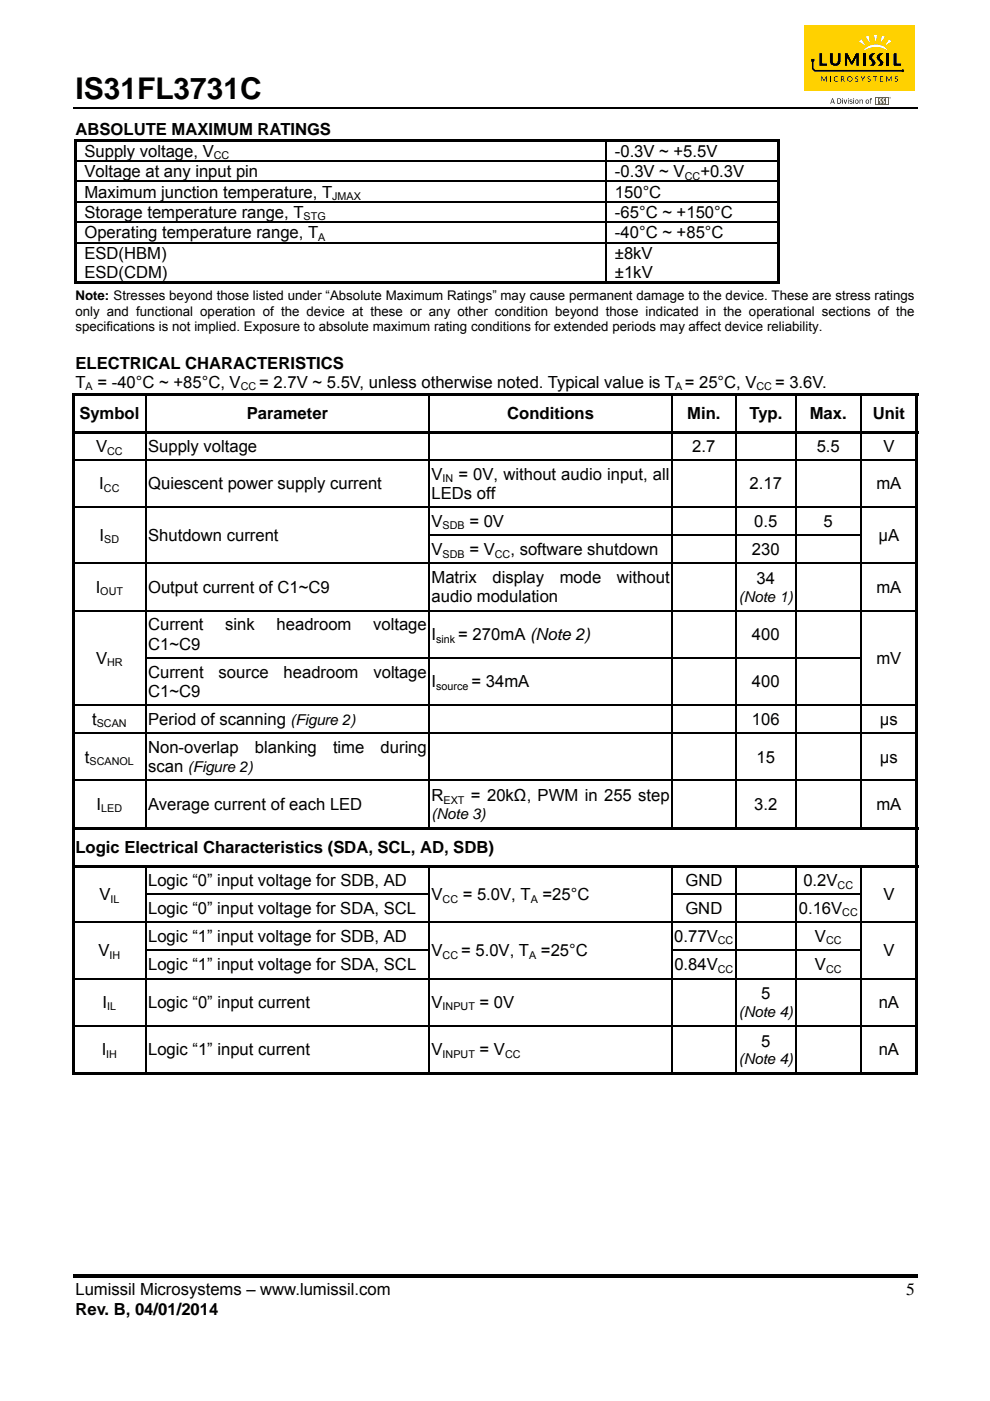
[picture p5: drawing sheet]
<svg xmlns="http://www.w3.org/2000/svg" width="210mm" height="297mm" viewBox="0 0 210 297" stroke-linecap="round" stroke-linejoin="round" font-family="sans-serif">
<path d="M15.5 22.8h179" fill="none" stroke="#000" stroke-width=".34"/>
<path d="M15.5 270h179v.8h-179z" fill="#000"/>
<path d="M170.6 5.3h23.4v13.9h-23.4z" fill="#ffd100"/>
<g fill="#000">
<path d="M174.2 16.2h.1l.5 .8 .4-.8h.2v1.1h-.2v-.9l-.4 .8-.5-.8-.1 .9zM176.1 16.2h.1v1.1h-.1zM176.9 16.4a.46 .46 0 0 1 .8 0 .45 .45 0 0 0-.6 0 .45 .45 0 0 0 0 .7 .45 .45 0 0 0 .6 0 .53 .53 0 0 1-.7 .1 .53 .53 0 0 1-.1-.8zM181.4 16.3l.4-.1 .3 .1-.1 .1a.23 .23 0 0 0-.4-.1 .23 .23 0 0 0 0 .3 .23 .23 0 0 0 .3 .1 .35 .35 0 0 1 0 .6 .35 .35 0 0 1-.5-.2 .25 .25 0 0 0 .4 .1 .25 .25 0 0 0 .1-.3 .25 .25 0 0 0-.4-.1l-.1-.2zM182.5 16.2h.2l.3 .6 .3-.6h.2l-.4 .7v.4h-.2v-.4zM184 16.3l.4-.1 .3 .1-.1 .1a.23 .23 0 0 0-.4-.1 .23 .23 0 0 0 0 .3 .23 .23 0 0 0 .3 .1 .34 .34 0 0 1 0 .5 .34 .34 0 0 1-.5-.1 .25 .25 0 0 0 .4 .1 .25 .25 0 0 0 .1-.3 .25 .25 0 0 0-.3-.1l-.2-.2zM185.2 16.2h.9v.1h-.4v1h-.2v-1h-.3zM186.6 16.2h.7v.1h-.5v.4h.4l-.4 .1v.4h.5v.1h-.7zM188 16.2h.1l.4 .8 .5-.8h.1v1.1l-.1-.9-.4 .8-.5-.8v.9h-.1zM189.8 16.3l.4-.1 .2 .1v.1a.24 .24 0 0 0-.4-.1 .24 .24 0 0 0 0 .3 .24 .24 0 0 0 .3 .1 .34 .34 0 0 1 0 .6 .34 .34 0 0 1-.5-.2h.1a.24 .24 0 0 0 .3 .1 .24 .24 0 0 0 .1-.3 .24 .24 0 0 0-.3-.1l-.2-.3z"/>
<path d="M178.4 16.2h.2a.34 .34 0 0 1 .5 .2 .34 .34 0 0 1-.3 .4l.4 .5h-.2l-.3-.5h-.2v.5h-.1zM178.5 16.3v.4l.4-.1a.28 .28 0 0 0-.1-.3 .28 .28 0 0 0-.3 0z"/>
<path d="M179.7 16.7a.58 .58 0 0 1 1.1 0 .58 .58 0 0 1-1.1 0zM179.8 16.7a.43 .43 0 0 0 .8 0 .43 .43 0 0 0-.8 0z"/>
</g>
<path d="M188.6 20.7a.2 .2 0 0 1 .4 0 .2 .2 0 0 1-.4 0zM188.7 20.7a.14 .14 0 0 0 .2 0 .14 .14 0 0 0-.2 0zM188.7 20.6l.2 .2h-.2zM188.7 20.7h.1z" fill="#010101"/>
<path d="M185.7 20.6h2.8v1.6h-2.8z" fill="#c42032"/>
<g fill="#fff">
<path d="M186 20.8h.3v1.1h-.3z"/>
<path d="M186.6 20.9h.4a.4 .4 0 0 0-.2 .4 .4 .4 0 0 0 .2 .4l-.1 .2h-.4l.2-.1-.1-.3a.32 .32 0 0 1-.2-.3 .32 .32 0 0 1 .2-.3z"/>
<path d="M187.2 21l.5-.2a.47 .47 0 0 0-.2 .4 .47 .47 0 0 0 .2 .5l-.1 .2h-.4l.3-.2-.4-.4z"/>
<path d="M188 20.8h.3v1.1h-.3z"/>
</g>
<path d="M173.8 11.3h.6v2.2h1v.4h-1.6zM176 11.3h.7v1.4a.54 .54 0 0 0 .3 .8 .54 .54 0 0 0 .7-.6v-1.6h.6v.9a1.29 1.29 0 0 1-1 1.8 1.03 1.03 0 0 1-1.3-1.1zM179.2 11.3h.6l.9 1.7 .8-1.7h.7v2.6h-.6v-1.7l-.7 1.3-.2 .2-.3-.1-.7-1.4v1.7h-.5zM183 11.3h.7v2.6h-.7zM184.6 11.5a1 1 0 0 1 1.1-.2v.1a.78 .78 0 0 0-.7 .7 .78 .78 0 0 0 .5 .8 .61 .61 0 0 1-.2 1h-.9a.61 .61 0 0 0 .6-.5 .61 .61 0 0 0-.4-.6 .73 .73 0 0 1 0-1.3zM186.2 11.5a.91 .91 0 0 1 1.2-.1 .77 .77 0 0 0-.8 .7 .77 .77 0 0 0 .6 .8 .61 .61 0 0 1-.2 1h-.9a.61 .61 0 0 0 .5-.5 .61 .61 0 0 0-.4-.6 .73 .73 0 0 1 0-1.3zM188 11.3h.6v2.6h-.6zM189.5 11.3h.7v2.2h.9v.4h-1.6z" fill="#000"/>
<g fill="#fff">
<path d="M183.3 10.5a3.3 3.3 0 0 1 5.1 .3 4.7 4.7 0 0 0-5.3 0z"/>
<path d="M183.6 7.8l.7-.2 .2 1.6z"/>
<path d="M187 7.5l.7 .3-.9 1.3z"/>
<path d="M185.4 7.4h.7l-.4 1.6z"/>
<path d="M182.2 8.8l.5-.5 .9 1.4z"/>
<path d="M188.6 8.3l.5 .5-1.4 .9z"/>
</g>
<g fill="#000">
<path d="M172.1 12.4h.6v.7h-.1v1.4l.3 .3h18.3a.31 .31 0 0 1 .5 .1 .31 .31 0 0 1-.1 .4 .31 .31 0 0 1-.4-.1h-18.4l-.6-.6zM15.7 29.5h.6v.5h-.6zM15.7 29.5h113.2v.5h-113.2zM15.7 30h.6v4h-.6zM15.7 34h.6v.3h-.6zM15.7 34.3h.6v4.1h-.6zM15.7 38.4h.6v.2h-.6zM128.4 34h.3v.3h-.3zM128.4 38.4h.3v.2h-.3zM128.9 29.5h36.1v.5h-36.1zM165 29.5h.5v.5h-.5zM165 30h.5v4h-.5z"/>
<path d="M165 34h.5v.3h-.5zM165 34.3h.5v4.1h-.5zM165 38.4h.5v.2h-.5zM178.9 21.1h.2l.2 .7 .2-.7h.2l-.3 .9h-.2zM180.2 21.2h.6l-.5 .1 .5 .5-.3 .2-.3-.1 .5-.1-.1-.2a.34 .34 0 0 1-.4-.4zM182.3 21.1l.1 .2 .4-.2 .2 .1v.8h-.1l-.2-.8-.3 .2-.1 .6zM184.6 20.8h.4l-.3 .2 .2 .1-.2 .1v.8l-.2-.8zM15.7 38.6h.6v4.1h-.6zM15.7 42.7h.6v.3h-.6zM15.7 43h.6v4h-.6zM15.7 47h.6v.3h-.6zM15.7 47.3h.6v4h-.6z"/>
<path d="M15.7 51.3h.6v.3h-.6zM128.4 42.7h.3v.3h-.3zM128.4 47h.3v.3h-.3zM128.4 51.3h.3v.3h-.3zM128.9 59.7h36.1v.5h-36.1zM165 38.6h.5v4.1h-.5zM165 42.7h.5v.3h-.5zM165 43h.5v4h-.5zM165 47h.5v.3h-.5zM165 47.3h.5v4h-.5zM165 51.3h.5v.3h-.5zM15.7 51.6h.6v8.6h-.6z"/>
<path d="M15.7 59.7h112.7v.5h-112.7zM128.4 59.7h.5v.5h-.5zM165 51.6h.5v8.6h-.5zM165 59.7h.5v.5h-.5zM15.2 83.4h.6v.5h-.6zM15.2 83.4h179.6v.5h-179.6zM15.2 83.9h.6v7.5h-.6zM15.2 91.4h179.6v.5h-179.6zM15.2 91.9h.6v5.4h-.6zM15.2 97.3h.6v.3h-.6zM30.8 97.3h.3v.3h-.3zM90.9 97.3h.3v.3h-.3z"/>
<path d="M142.4 97.3h.3v.3h-.3zM155.9 97.3h.3v.3h-.3zM168.7 97.3h.2v.3h-.2zM182.5 97.3h.2v.3h-.2zM194.2 83.4h.6v.5h-.6zM194.2 83.9h.6v7.5h-.6zM194.2 91.9h.6v5.4h-.6zM194.2 97.3h.6v.3h-.6zM15.2 97.6h.6v9.7h-.6zM15.2 107.3h.6v.3h-.6zM15.2 107.6h.6v5.7h-.6zM15.2 113.3h.6v.3h-.6z"/>
<path d="M15.2 113.6h.6v5.7h-.6zM15.2 119.3h.6v.3h-.6zM30.8 107.3h.3v.3h-.3zM30.8 113.3h.3v.3h-.3zM30.8 119.3h.3v.3h-.3zM90.9 107.3h.3v.3h-.3zM90.9 113.3h.3v.3h-.3zM90.9 119.3h.3v.3h-.3zM142.4 107.3h.3v.3h-.3zM142.4 113.3h.3v.3h-.3zM142.4 119.3h.3v.3h-.3zM155.9 107.3h.3v.3h-.3z"/>
<path d="M155.9 113.3h.3v.3h-.3zM155.9 119.3h.3v.3h-.3zM168.7 107.3h.2v.3h-.2zM168.7 113.3h.2v.3h-.2zM168.7 119.3h.2v.3h-.2zM182.5 107.3h.2v.3h-.2zM182.5 113.3h.2v.3h-.2zM182.5 119.3h.2v.3h-.2zM194.2 97.6h.6v9.7h-.6zM194.2 107.3h.6v.3h-.6zM194.2 107.6h.6v5.7h-.6zM194.2 113.3h.6v.3h-.6z"/>
<path d="M194.2 113.6h.6v5.7h-.6zM194.2 119.3h.6v.3h-.6zM15.2 119.6h.6v9.7h-.6zM15.2 129.3h.6v.3h-.6zM15.2 129.6h.6v9.7h-.6zM15.2 139.3h.6v.3h-.6zM30.8 129.3h.3v.3h-.3zM30.8 139.3h.3v.3h-.3zM90.9 129.3h.3v.3h-.3zM90.9 139.3h.3v.3h-.3zM142.4 129.3h.3v.3h-.3zM142.4 139.3h.3v.3h-.3z"/>
<path d="M155.9 129.3h.3v.3h-.3zM155.9 139.3h.3v.3h-.3zM168.7 129.3h.2v.3h-.2zM168.7 139.3h.2v.3h-.2zM182.5 129.3h.2v.3h-.2zM182.5 139.3h.2v.3h-.2zM194.2 119.6h.6v9.7h-.6zM194.2 129.3h.6v.3h-.6zM194.2 129.6h.6v9.7h-.6zM194.2 139.3h.6v.3h-.6zM15.2 139.6h.6v9.8h-.6zM15.2 149.4h.6v.2h-.6z"/>
<path d="M15.2 149.6h.6v5.7h-.6zM15.2 155.3h.6v.3h-.6zM30.8 149.4h.3v.2h-.3zM30.8 155.3h.3v.3h-.3zM90.9 149.4h.3v.2h-.3zM90.9 155.3h.3v.3h-.3zM142.4 149.4h.3v.2h-.3zM142.4 155.3h.3v.3h-.3zM155.9 149.4h.3v.2h-.3zM155.9 155.3h.3v.3h-.3zM168.7 149.4h.2v.2h-.2zM168.7 155.3h.2v.3h-.2z"/>
<path d="M182.5 149.4h.2v.2h-.2zM182.5 155.3h.2v.3h-.2zM194.2 139.6h.6v9.8h-.6zM194.2 149.4h.6v.2h-.6zM194.2 149.6h.6v5.7h-.6zM194.2 155.3h.6v.3h-.6zM15.2 155.6h.6v9.7h-.6zM15.2 165.3h.6v.3h-.6zM15.2 165.6h.6v9.7h-.6zM15.2 175.3h179.6v.6h-179.6zM30.8 165.3h.3v.3h-.3zM90.9 165.3h.3v.3h-.3z"/>
<path d="M142.4 165.3h.3v.3h-.3zM155.9 165.3h.3v.3h-.3zM168.7 165.3h.2v.3h-.2zM182.5 165.3h.2v.3h-.2zM194.2 155.6h.6v9.7h-.6zM194.2 165.3h.6v.3h-.6zM194.2 165.6h.6v9.7h-.6zM15.2 175.9h.6v7.4h-.6zM15.2 183.3h179.6v.6h-179.6zM15.2 183.9h.6v5.5h-.6zM15.2 189.4h.6v.2h-.6zM15.2 189.6h.6v5.7h-.6z"/>
<path d="M15.2 195.3h.6v.3h-.6zM30.8 189.4h.3v.2h-.3zM30.8 195.3h.3v.3h-.3zM90.9 189.4h.3v.2h-.3zM90.9 195.3h.3v.3h-.3zM142.4 189.4h.3v.2h-.3zM142.4 195.3h.3v.3h-.3zM155.9 189.4h.3v.2h-.3zM155.9 195.3h.3v.3h-.3zM168.7 189.4h.2v.2h-.2zM168.7 195.3h.2v.3h-.2zM182.5 189.4h.2v.2h-.2z"/>
<path d="M182.5 195.3h.2v.3h-.2zM194.2 175.9h.6v7.4h-.6zM194.2 183.9h.6v5.5h-.6zM194.2 189.4h.6v.2h-.6zM194.2 189.6h.6v5.7h-.6zM194.2 195.3h.6v.3h-.6zM15.2 195.6h.6v5.7h-.6zM15.2 201.3h.6v.3h-.6zM15.2 201.6h.6v5.7h-.6zM15.2 207.3h.6v.3h-.6zM15.2 207.6h.6v9.7h-.6zM15.2 217.3h.6v.3h-.6z"/>
<path d="M30.8 201.3h.3v.3h-.3zM30.8 207.3h.3v.3h-.3zM30.8 217.3h.3v.3h-.3zM90.9 201.3h.3v.3h-.3zM90.9 207.3h.3v.3h-.3zM90.9 217.3h.3v.3h-.3zM142.4 201.3h.3v.3h-.3zM142.4 207.3h.3v.3h-.3zM142.4 217.3h.3v.3h-.3zM155.9 201.3h.3v.3h-.3zM155.9 207.3h.3v.3h-.3zM155.9 217.3h.3v.3h-.3z"/>
<path d="M168.7 201.3h.2v.3h-.2zM168.7 207.3h.2v.3h-.2zM168.7 217.3h.2v.3h-.2zM182.5 201.3h.2v.3h-.2zM182.5 207.3h.2v.3h-.2zM182.5 217.3h.2v.3h-.2zM194.2 195.6h.6v5.7h-.6zM194.2 201.3h.6v.3h-.6zM194.2 201.6h.6v5.7h-.6zM194.2 207.3h.6v.3h-.6zM194.2 207.6h.6v9.7h-.6zM194.2 217.3h.6v.3h-.6z"/>
<path d="M15.2 217.6h.6v10.3h-.6zM15.2 227.4h15.6v.5h-15.6zM30.8 227.4h60.1v.5h-60.1zM90.9 227.4h51.5v.5h-51.5zM142.4 227.4h13.5v.5h-13.5zM155.9 227.4h12.8v.5h-12.8zM168.7 227.4h13.8v.5h-13.8zM182.5 227.4h11.7v.5h-11.7zM194.2 217.6h.6v10.3h-.6zM194.2 227.4h.6v.5h-.6z"/>
<path d="M176.5 20.8h.2l.4 1.2h-.2l-.1-.3h-.5v.3h-.2zM176.6 21l-.2 .6h.4z"/>
<path d="M177.6 20.8a.61 .61 0 0 1 .8 .6 .61 .61 0 0 1-.8 .6zM177.7 21v.8h.2a.45 .45 0 0 0 .4-.5 .45 .45 0 0 0-.6-.3z"/>
<path d="M178.6 20.8l.2 .2zM178.6 21.1h.2v.9h-.2z"/>
<path d="M179.9 20.8l.1 .2zM179.9 21.1l.1 .9z"/>
<path d="M181 20.8l.1 .2zM181 21.1h.1v.9h-.1z"/>
<path d="M181.3 21.6a.45 .45 0 0 1 .9 0 .45 .45 0 0 1-.9 0zM181.4 21.5a.3 .3 0 0 0 .6 0 .3 .3 0 0 0-.6 0z"/>
<path d="M183.6 21.6a.42 .42 0 0 1 .8 0 .42 .42 0 0 1-.8 0zM183.7 21.5a.3 .3 0 0 0 .6 0 .3 .3 0 0 0-.6 0z"/>
</g>
<g fill="none" stroke="#000" stroke-width=".25">
<path d="M16.3 34.2h112.1M16.3 38.5h112.1M128.5 30v4M128.5 34.3v4.1M128.5 38.6v4.1M128.7 34.2h36.3M128.7 38.5h36.3M16.3 42.8h112.1M16.3 47.1h112.1M16.3 51.5h112.1M128.5 43v4M128.5 47.3v4"/>
<path d="M128.5 51.6v8.1M128.7 42.8h36.3M128.7 47.1h36.3M128.7 51.5h36.3M15.8 97.5h15M30.9 83.9v7.5M30.9 91.9v5.4M30.9 97.6v9.7M31.1 97.5h59.8M91 83.9v7.5M91 91.9v5.4M91 97.6v9.7"/>
<path d="M91.2 97.5h51.2M142.5 83.9v7.5M142.5 91.9v5.4M142.5 97.6v9.7M142.7 97.5h13.2M156.1 83.9v7.5M156.1 91.9v5.4M156.1 97.6v9.7M156.2 97.5h12.5M168.8 83.9v7.5M168.8 91.9v5.4M168.8 97.6v9.7"/>
<path d="M168.9 97.5h13.6M182.6 83.9v7.5M182.6 91.9v5.4M182.6 97.6v9.7M182.7 97.5h11.5M15.8 107.5h15M15.8 119.5h15M30.9 107.6v5.7M30.9 113.6v5.7M30.9 119.6v9.7M31.1 107.5h59.8M31.1 119.5h59.8"/>
<path d="M91 107.6v5.7M91 113.6v5.7M91 119.6v9.7M91.2 107.5h51.2M91.2 113.5h51.2M91.2 119.5h51.2M142.5 107.6v5.7M142.5 113.6v5.7M142.5 119.6v9.7M142.7 107.5h13.2M142.7 113.5h13.2M142.7 119.5h13.2"/>
<path d="M156.1 107.6v5.7M156.1 113.6v5.7M156.1 119.6v9.7M156.2 107.5h12.5M156.2 113.5h12.5M156.2 119.5h12.5M168.8 107.6v5.7M168.8 113.6v5.7M168.8 119.6v9.7M168.9 107.5h13.6M168.9 113.5h13.6M168.9 119.5h13.6"/>
<path d="M182.6 107.6v5.7M182.6 113.6v5.7M182.6 119.6v9.7M182.7 107.5h11.5M182.7 119.5h11.5M15.8 129.5h15M30.9 129.6v9.7M30.9 139.6v9.8M31.1 129.5h59.8M31.1 139.5h59.8M91 129.6v9.7M91 139.6v9.8"/>
<path d="M91.2 129.5h51.2M91.2 139.5h51.2M142.5 129.6v9.7M142.5 139.6v9.8M142.7 129.5h13.2M142.7 139.5h13.2M156.1 129.6v9.7M156.1 139.6v9.8M156.2 129.5h12.5M156.2 139.5h12.5M168.8 129.6v9.7M168.8 139.6v9.8"/>
<path d="M168.9 129.5h13.6M168.9 139.5h13.6M182.6 129.6v9.7M182.6 139.6v9.8M182.7 129.5h11.5M15.8 149.5h15M15.8 155.5h15M30.9 149.6v5.7M30.9 155.6v9.7M31.1 149.5h59.8M31.1 155.5h59.8M91 149.6v5.7"/>
<path d="M91 155.6v9.7M91.2 149.5h51.2M91.2 155.5h51.2M142.5 149.6v5.7M142.5 155.6v9.7M142.7 149.5h13.2M142.7 155.5h13.2M156.1 149.6v5.7M156.1 155.6v9.7M156.2 149.5h12.5M156.2 155.5h12.5M168.8 149.6v5.7"/>
<path d="M168.8 155.6v9.7M168.9 149.5h13.6M168.9 155.5h13.6M182.6 149.6v5.7M182.6 155.6v9.7M182.7 149.5h11.5M182.7 155.5h11.5M15.8 165.5h15M30.9 165.6v9.7M31.1 165.5h59.8M91 165.6v9.7M91.2 165.5h51.2"/>
<path d="M142.5 165.6v9.7M142.7 165.5h13.2M156.1 165.6v9.7M156.2 165.5h12.5M168.8 165.6v9.7M168.9 165.5h13.6M182.6 165.6v9.7M182.7 165.5h11.5M15.8 195.5h15M30.9 183.9v5.5M30.9 189.6v5.7M30.9 195.6v5.7"/>
<path d="M31.1 189.5h59.8M31.1 195.5h59.8M91 183.9v5.5M91 189.6v5.7M91 195.6v5.7M91.2 195.5h51.2M142.5 183.9v5.5M142.5 189.6v5.7M142.5 195.6v5.7M142.7 189.5h13.2M142.7 195.5h13.2M156.1 183.9v5.5"/>
<path d="M156.1 189.6v5.7M156.1 195.6v5.7M156.2 189.5h12.5M156.2 195.5h12.5M168.8 183.9v5.5M168.8 189.6v5.7M168.8 195.6v5.7M168.9 189.5h13.6M168.9 195.5h13.6M182.6 183.9v5.5M182.6 189.6v5.7M182.6 195.6v5.7"/>
<path d="M182.7 195.5h11.5M15.8 207.5h15M15.8 217.5h15M30.9 201.6v5.7M30.9 207.6v9.7M30.9 217.6v9.8M31.1 201.5h59.8M31.1 207.5h59.8M31.1 217.5h59.8M91 201.6v5.7M91 207.6v9.7M91 217.6v9.8"/>
<path d="M91.2 207.5h51.2M91.2 217.5h51.2M142.5 201.6v5.7M142.5 207.6v9.7M142.5 217.6v9.8M142.7 201.5h13.2M142.7 207.5h13.2M142.7 217.5h13.2M156.1 201.6v5.7M156.1 207.6v9.7M156.1 217.6v9.8M156.2 201.5h12.5"/>
<path d="M156.2 207.5h12.5M156.2 217.5h12.5M168.8 201.6v5.7M168.8 207.6v9.7M168.8 217.6v9.8M168.9 201.5h13.6M168.9 207.5h13.6M168.9 217.5h13.6M182.6 201.6v5.7M182.6 207.6v9.7M182.6 217.6v9.8M182.7 207.5h11.5"/>
<path d="M182.7 217.5h11.5"/>
</g>
<text font-size="6.3" x="16" y="21">IS31FL3731C</text>
<text font-size="3.7" x="192.2" y="274.6">5</text>
<g font-size="3.5">
<text x="16" y="28.7">ABSOLUTE MAXIMUM RATINGS</text>
<text x="17.9" y="33.3">Supply voltage, V</text>
<text x="130.4" y="33.3">-0.3V ~ +5.5V</text>
<text x="17.9" y="37.6">Voltage at any input pin</text>
<text x="17.9" y="41.9">Maximum junction temperature, T</text>
<text x="130.4" y="37.6">-0.3V ~ V</text>
<text x="130.4" y="41.9">150°C</text>
<text x="148.5" y="37.6">+0.3V</text>
<text x="17.9" y="46.2">Storage temperature range, T</text>
<text x="130.4" y="46.2">-65°C ~ +150°C</text>
<text x="17.9" y="50.5">Operating temperature range, T</text>
<text x="130.4" y="50.5">-40°C ~ +85°C</text>
<text x="17.9" y="54.8">ESD(HBM)</text>
<text x="17.9" y="58.9">ESD(CDM)</text>
<text x="130.4" y="54.8">±8kV</text>
<text x="130.4" y="58.9">±1kV</text>
<text x="16" y="78.1">ELECTRICAL CHARACTERISTICS</text>
<text x="16" y="82.2">T</text>
<text x="20.7" y="82.2">= -40°C ~ +85°C, V</text>
<text x="55" y="82.2">= 2.7V ~ 5.5V, unless otherwise noted. Typical value is T = 25°C, V</text>
<text x="164.4" y="82.2">= 3.6V.</text>
<text x="16.8" y="88.9">Symbol</text>
<text x="52.3" y="88.9">Parameter</text>
<text x="107.6" y="88.9">Conditions</text>
<text x="145.8" y="88.9">Min.</text>
<text x="159" y="88.9">Typ.</text>
<text x="171.7" y="88.9">Max.</text>
<text x="185.1" y="88.9">Unit</text>
<text x="20.4" y="95.9">V</text>
<text x="31.4" y="95.9">Supply voltage</text>
<text x="146.8" y="95.9">2.7</text>
<text x="173.2" y="95.9">5.5</text>
<text x="187.4" y="95.9">V</text>
<text x="91.5" y="101.7">V</text>
<text x="97.2" y="101.7">= 0V, without audio input, all</text>
<text x="21.1" y="103.7">I</text>
<text x="31.4" y="103.7">Quiescent power supply current</text>
<text x="91.5" y="105.7">LEDs off</text>
<text x="159" y="103.7">2.17</text>
<text x="185.9" y="103.7">mA</text>
<text x="91.5" y="111.7">V</text>
<text x="99.5" y="111.7">= 0V</text>
<text x="160" y="111.7">0.5</text>
<text x="174.7" y="111.7">5</text>
<text x="21.1" y="114.7">I</text>
<text x="31.4" y="114.7">Shutdown current</text>
<text x="91.5" y="117.7">V</text>
<text x="99.5" y="117.7">= V</text>
<text x="108.3" y="117.7">, software shutdown</text>
<text x="159.5" y="117.7">230</text>
<text x="186.4" y="114.7">μA</text>
<text x="20.3" y="125.7">I</text>
<text x="31.4" y="125.7">Output current of C1~C9</text>
<text x="91.5" y="123.7">Matrix</text>
<text x="104.4" y="123.7">display</text>
<text x="118.7" y="123.7">mode</text>
<text x="130.8" y="123.7">without</text>
<text x="160.5" y="123.9">34</text>
<text x="185.9" y="125.7">mA</text>
<text x="91.5" y="127.7">audio modulation</text>
<text x="31.4" y="133.7">Current</text>
<text x="31.4" y="137.7">C1~C9</text>
<text x="47.8" y="133.7">sink</text>
<text x="58.7" y="133.7">headroom</text>
<text x="79.1" y="133.7">voltage</text>
<text x="91.5" y="135.7">I</text>
<text x="97.2" y="135.7">= 270mA (Note 2)</text>
<text x="159.5" y="135.7">400</text>
<text x="20.4" y="140.7">V</text>
<text x="31.4" y="143.7">Current</text>
<text x="46.4" y="143.7">source</text>
<text x="60.2" y="143.7">headroom</text>
<text x="79.2" y="143.7">voltage</text>
<text x="185.9" y="140.7">mV</text>
<text x="31.4" y="147.7">C1~C9</text>
<text x="91.5" y="145.7">I</text>
<text x="100" y="145.7">= 34mA</text>
<text x="159.5" y="145.7">400</text>
<text x="19.5" y="153.7">t</text>
<text x="31.4" y="153.7">Period of scanning (Figure 2)</text>
<text x="159.5" y="153.7">106</text>
<text x="186.6" y="153.7">µs</text>
<text x="18" y="161.7">t</text>
<text x="31.4" y="159.7">Non-overlap</text>
<text x="54.1" y="159.7">blanking</text>
<text x="70.6" y="159.7">time</text>
<text x="80.7" y="159.7">during</text>
<text x="160.5" y="161.7">15</text>
<text x="186.6" y="161.7">µs</text>
<text x="31.4" y="163.7">scan (Figure 2)</text>
<text x="20.5" y="171.7">I</text>
<text x="31.4" y="171.7">Average current of each LED</text>
<text x="91.5" y="169.9">R</text>
<text x="99.9" y="169.9">= 20kΩ, PWM in 255 step</text>
<text x="160" y="171.7">3.2</text>
<text x="185.9" y="171.7">mA</text>
<text x="16" y="180.9">Logic Electrical Characteristics (SDA, SCL, AD, SDB)</text>
<text x="21.1" y="190.8">V</text>
<text x="31.4" y="187.9">Logic “0” input voltage for SDB, AD</text>
<text x="91.5" y="190.8">V</text>
<text x="98.2" y="190.8">= 5.0V, T</text>
<text x="115.1" y="190.8">=25°C</text>
<text x="145.4" y="187.9">GND</text>
<text x="170.4" y="187.9">0.2V</text>
<text x="187.4" y="190.8">V</text>
<text x="31.4" y="193.7">Logic “0” input voltage for SDA, SCL</text>
<text x="145.4" y="193.7">GND</text>
<text x="169.4" y="193.7">0.16V</text>
<text x="20.9" y="202.7">V</text>
<text x="31.4" y="199.7">Logic “1” input voltage for SDB, AD</text>
<text x="91.5" y="202.7">V</text>
<text x="97.8" y="202.7">= 5.0V, T</text>
<text x="114.7" y="202.7">=25°C</text>
<text x="143" y="199.7">0.77V</text>
<text x="172.8" y="199.7">V</text>
<text x="187.4" y="202.7">V</text>
<text x="31.4" y="205.7">Logic “1” input voltage for SDA, SCL</text>
<text x="143" y="205.7">0.84V</text>
<text x="172.8" y="205.7">V</text>
<text x="21.8" y="213.7">I</text>
<text x="31.4" y="213.7">Logic “0” input current</text>
<text x="91.5" y="213.7">V</text>
<text x="101.7" y="213.7">= 0V</text>
<text x="161.4" y="211.9">5</text>
<text x="186.4" y="213.7">nA</text>
<text x="161.4" y="221.9">5</text>
<text x="21.6" y="223.7">I</text>
<text x="31.4" y="223.7">Logic “1” input current</text>
<text x="91.5" y="223.7">V</text>
<text x="101.7" y="223.7">= V</text>
<text x="186.4" y="223.7">nA</text>
<text x="16" y="274.6">Lumissil Microsystems – www.lumissil.com</text>
<text x="16" y="278.7">Rev. B, 04/01/2014</text>
</g>
<g font-size="3.2">
<text x="156.7" y="127.6">(Note 1)</text>
<text x="91.5" y="173.7">(Note 3)</text>
<text x="156.7" y="215.6">(Note 4)</text>
<text x="156.7" y="225.6">(Note 4)</text>
</g>
<g font-size="2.8">
<text x="16" y="63.7">Note: Stresses beyond those listed under “Absolute Maximum Ratings” may cause permanent damage to the device. These are stress ratings</text>
<text x="16" y="66.9">only and functional operation of the device at these or any other condition beyond those indicated in the operational sections of the</text>
<text x="16" y="70.2">specifications is not implied. Exposure to absolute maximum rating conditions for extended periods may affect device reliability.</text>
</g>
<g font-size="2.3">
<text x="45.4" y="33.8">CC</text>
<text x="145.2" y="38.1">CC</text>
<text x="64.4" y="46.7">STG</text>
<text x="70.5" y="42.4">JMAX</text>
<text x="67.5" y="51.1">A</text>
<text x="18.2" y="82.7">A</text>
<text x="51.1" y="82.7">CC</text>
<text x="143.2" y="82.7">A</text>
<text x="160.4" y="82.7">CC</text>
<text x="22.7" y="96.4">CC</text>
<text x="22" y="104.2">CC</text>
<text x="93.9" y="102.2">IN</text>
<text x="93.9" y="112.2">SDB</text>
<text x="22.1" y="115.2">SD</text>
<text x="93.9" y="118.2">SDB</text>
<text x="104.9" y="118.2">CC</text>
<text x="21.3" y="126.2">OUT</text>
<text x="92.5" y="136.2">sink</text>
<text x="22.7" y="141.2">HR</text>
<text x="92.5" y="146.2">source</text>
<text x="20.5" y="154.2">SCAN</text>
<text x="19" y="162.2">SCANOL</text>
<text x="21.5" y="172.2">LED</text>
<text x="94.1" y="170.4">EXT</text>
<text x="23.4" y="191.4">IL</text>
<text x="93.9" y="191.4">CC</text>
<text x="112.6" y="191.4">A</text>
<text x="177.7" y="188.4">CC</text>
<text x="178.6" y="194.2">CC</text>
<text x="23.2" y="203.2">IH</text>
<text x="93.9" y="203.2">CC</text>
<text x="112.2" y="203.2">A</text>
<text x="152.3" y="200.2">CC</text>
<text x="175.2" y="200.2">CC</text>
<text x="152.3" y="206.2">CC</text>
<text x="175.2" y="206.2">CC</text>
<text x="22.7" y="214.2">IL</text>
<text x="93.9" y="214.2">INPUT</text>
<text x="22.5" y="224.2">IH</text>
<text x="93.9" y="224.2">INPUT</text>
<text x="107.1" y="224.2">CC</text>
</g>
</svg>
